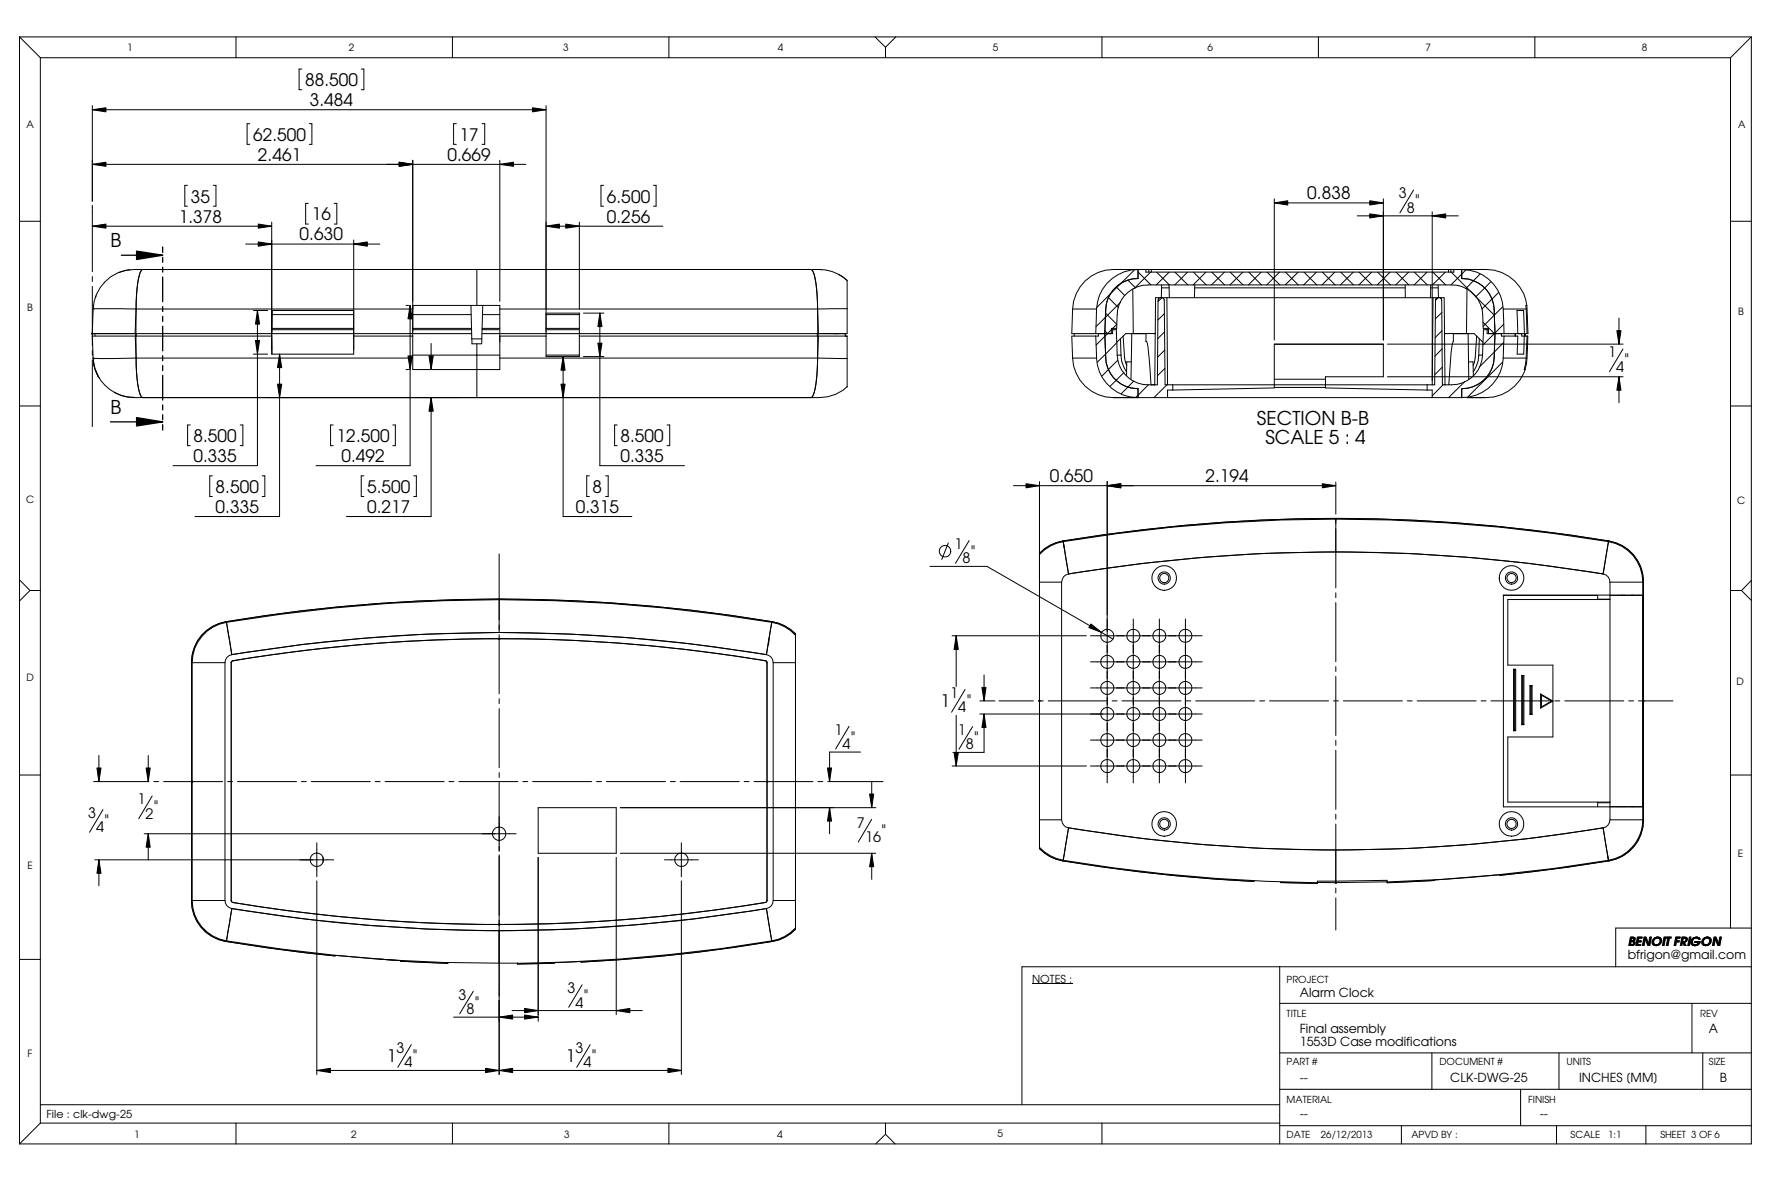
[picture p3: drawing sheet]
<svg xmlns="http://www.w3.org/2000/svg" width="457mm" height="305mm" viewBox="0 0 457 305" stroke-linecap="round" stroke-linejoin="round" font-family="sans-serif">
<g fill="none" stroke="#000" stroke-width=".26">
<path d="M5 9.5l5.4 5.4M5 9.5h447.1M5 9.5v285.7M10.4 14.9h436.3M10.4 14.9v275M60.9 9.5v5.4M77.9 17.8h-.7v5.4h.7M93.3 17.8h.6v5.4h-.6M116.8 9.5v5.4M172.7 9.5v5.4M225.9 9.5l2.7 2.7M228.6 12.2v2.7"/>
<path d="M231.3 9.5l-2.7 2.7M284.5 9.5v5.4M340.4 9.5v5.4M396.2 9.5v5.4M446.7 14.9v224.6M452.1 9.5l-5.4 5.4M452.1 9.5v285.7h-447.1M23.8 28.3l3.5-.5v1.1zM23.8 27.3v24.6M23.8 28.3h117.2M64.5 31.9h-.7v5.4h.7M79.8 31.9h.7v5.4h-.7"/>
<path d="M117.8 31.9h-.7v5.4h.7M124.5 31.9h.6v5.4h-.6M137.5 27.8l3.5 .5-3.5 .6zM141 27.3v64.7h8.6v-11.2h-8.6M5 57.1h5.4M23.8 58.4l3.5-.6v1.1zM23.8 42.4l3.5-.5v1zM23.8 53v17.1M23.8 58.4h46.3M23.8 42.4h112M48.4 47.8h-.7v5.4h.7M55.1 47.8h.7v5.4h-.7"/>
<path d="M66.7 57.8l3.4 .6-3.4 .5zM70.1 57.3v34.1h21.2v-29.5M79.6 52.5h-.7v5.3h.7M86.3 52.5h.7v5.3h-.7M103 41.9l3.6 .5-3.6 .5zM106.6 41.4v54h22.4v-16.6h-22.4M129 42.4l3.5-.5v1zM129 41.4v36.4M141 58.4l3.4-.6v1.1zM141 58.4h30.1M146 57.8l3.6 .6-3.6 .5zM149.6 57.3v22.5"/>
<path d="M155.8 47.8h-.6v5.4h.6M168.7 47.8h.7v5.4h-.7M329 52.4l3.4-.6v1.1zM329 51.3v36.5M329 52.4h28.1M350.4 55.7h26.1M353.6 55.2l3.5 .5-3.5 .6zM353.6 51.8l3.5 .6-3.5 .5zM357.1 51.3v36.5M364.9 49.1l-3.5 5.8M369.7 55.7l3.5-.5v1.1zM369.7 54.7v43.6"/>
<path d="M446.7 57.1h5.4M23.8 71.4v1.2M23.8 73.9v15.3M24.1 78.7l.2 1M24.3 79.7l10.8 .1M24.3 79.7l-.3 .1-.2 6.3M24.8 76.3l-.2 .5M27 72.9a10 10 0 0 0-2.8 5.9M33.6 69.6l-3 .8M34.7 69.6a10.3 10.3 0 0 0-7.8 3.3M34.7 69.6h174.6a3.2 3.2 0 0 1 1.1 2.4l.4 2.7 .3 5.1M35.1 79.8l-.2 6.3"/>
<path d="M35.1 79.8h71.5M35.1 79.8v6.3M36.4 69.6h.3M36.5 69.7a22.9 22.9 0 0 0-1.4 10.1M36.8 69.6a2.86 2.86 0 0 0-1 2.3l-.5 4.2-.2 3.7M63.4 63h34.6M66.7 62.4l3.4 .6-3.4 .5zM91.3 63l3.5-.6v1.1zM104.8 78.8h.7M105.9 78.8l.5 3.5h-1.1zM105.9 78.8v41.4h-24.3M121.6 78.8l.2 8.7"/>
<path d="M123.1 69.6v9.2M124.6 78.8l-.2 8.7M129 79.8h82.1M209.6 69.7l.1 .1M209.8 69.6a11 11 0 0 1 8.9 2.8v13.7h-69.1M209.8 69.6l-.1 .1M209.8 69.9a25.3 25.3 0 0 1 1.3 9.9M211.1 79.8l.2 6.3M211.1 79.8v6.3M211.5 69.6h.5M216.5 70.8l2.2 1.5M218.7 79.7l-7.6 .1"/>
<path d="M276.9 79.8l-.2 6.3h10.5l.1-1M276.9 79.8h6.2M283.1 79.8a10.7 10.7 0 0 1 10.7-10.2v2.3a8.3 8.3 0 0 0-8.3 7.9M283.1 79.8l-.2 6.3M285.5 79.8l-.3 6.3M286.2 76.9l2.6 2.5M288.2 74.1l2.2 2.2M289.3 78l-6.4 6.3M291.2 72.3l2 2M292.4 74.6l.2 11.5M292.8 69.7l-9.7 9.7M293.8 70.2l3.3 3.3"/>
<path d="M295.8 69.6v.6h79.5l.1-.6M296.6 69.6v.6M297.1 70.2l-4.2 4.2M297.2 69.6v.6M298.6 70.2l3.3 3.3M299 77.5l-.2 21.8h-2.3M299.6 76.8l-.4 .2-.2 .5M299.8 74.3h2M299.9 73.5l-.1 3.3M299.9 76.8l.5 .2 .2 .5 .2 21.8h69.6l.2-21.8M300 76.8l-1 1M301.2 76.8l.2 22.5"/>
<path d="M301.8 73.5l.1 3.3M301.8 70.2l-3.3 3.3M303.3 70.2l3.4 3.3M306.6 70.2l-3.3 3.3M308.1 70.2l3.3 3.3M308.4 74.3h54.4M308.4 73.5v3.3M311.3 70.2l-3.3 3.3M312.8 70.2l3.3 3.3M316.1 70.2l-3.3 3.3M317.6 70.2l3.3 3.3M320.8 70.2l-3.3 3.3"/>
<path d="M322.4 70.2l3.3 3.3M325.6 70.2l-3.3 3.3M327.1 70.2l3.3 3.3M330.3 70.2l-3.3 3.3M331.9 70.2l3.3 3.3M335.1 70.2l-3.3 3.3M336.6 70.2l3.3 3.3M339.9 70.2l-3.4 3.3M341.4 70.2l3.3 3.3M344.6 70.2l-3.3 3.3M346.1 70.2l3.3 3.3M349.4 70.2l-3.4 3.3"/>
<path d="M350.9 70.2l3.3 3.3M354.1 70.2l-3.3 3.3M355.6 70.2l3.3 3.3M358.9 70.2l-3.3 3.3M360.4 70.2l3.3 3.3M362.8 73.5v3.3M363.6 70.2l-3.3 3.3M365.1 70.2l3.4 3.3M368.4 70.2l-3.3 3.3M369.4 73.5l-.1 3.3M369.4 74.3h1.9M369.9 70.2l3.3 3.3"/>
<path d="M370 76.8l-.3 22.5M370.6 77.5l.2-.5 .5-.2-.7 .7M371.3 73.5v3.3M371.5 76.8l.6 .2 .1 .5 .2 21.8a9.7 9.7 0 0 0 7.5-1.8 7.9 7.9 0 0 0 2.8-5.8M373.1 70.2l-3.3 3.3M373.9 69.6v.6M374.6 69.6v.6M374.6 70.2l11.2 11.2M378.5 69.6l-3.9 3.8M378.7 74.6l-.1 11.5M382.1 70.7l-3.7 3.8M384.9 72.7l-3.9 3.9"/>
<path d="M385.7 79.8l.3 6.3M386.9 75.5l-4.3 4.3M387.9 79.2l-5 5M388.1 79.8a10.6 10.6 0 0 0-10.7-10.2v2.3a8.3 8.3 0 0 1 8.3 7.9M388.1 79.8l.2 6.3M388.1 79.8h5.9M394 79.8l.2 6.3h-2.3M394.2 78.8a10.5 10.5 0 0 0-10.5-9.2h-96.2a10.6 10.6 0 0 0-10.6 10.2M394.2 78.8l.3 7.3h-.2M394.2 78.8h-.3l.1 1M23.7 86.1h46.4M23.7 86l.3 .3"/>
<path d="M23.8 90.4v1.3M23.8 93v17.1M24 86l-.3 .3M24 92.4l.4 2.6 1 2.3M24 92.3l.5 2.7M24.2 93.4l.4 2.1M24.3 92.5l-.2 .9M24.5 86.1v.6M24.6 95.4a10.7 10.7 0 0 0 10.1 7.2M24.6 95.4l1 2.1M34.9 86.7l.2 5.7M35 86.1v.6h-11.2l.2 5.7h11.1"/>
<path d="M35.1 92.4a22.9 22.9 0 0 0 1.4 10l.3 .2h174.7a10.1 10.1 0 0 0 7.2-2.8M35.1 92.4a24.8 24.8 0 0 0 1.3 9.8M35.1 92.4h71.5M35.2 86.1v.6M65.4 91.4h3.7M65.4 80.1h3.7M66 87.9h1l-.5 3.5zM66.5 80.1l.5 3.6h-1zM66.5 80.1v40.1h-21.8M70.1 87l.1 4.4M70.1 86.7h-35v5.7M70.1 80.1h21.2"/>
<path d="M70.2 84.8h21.1M70.2 81.2h21.1M70.3 80.1l-.2 5.7M70.3 86.1h20.8M70.3 85.1h20.8M71.6 99.1h1.1l-.5 3.5zM72.2 91.4l.5 3.5h-1.1zM72.2 91.4v41.9h-21.9M91.3 86.1h15.3M91.3 86.7h15.3M104.8 95.4h.7M105.3 91.9h1.1l-.5 3.5z"/>
<path d="M106.6 91.7h22.4M106.6 81.2h15M106.6 84.8h15.2M106.7 86.1h15.1M106.7 85.1h15.1M110.7 91.9h1.1l-.5 3.5zM111.3 88.6v6.8M121.8 87.5v1.2h2.5l.1-1.2M121.8 87.5h2.6M123.1 88.7v13.9M124.4 86.1h4.5M124.5 85.1h4.4"/>
<path d="M124.5 84.8h4.5M124.5 81.2h4.5M129 86.1h12M129 86.7h12M129 92.4h82.1M141 91.7h8.6M141 81.2h8.6M141 84.8h8.6M141.1 86.1h8.3M141.1 85.1h8.3M144.8 99.1h1.1l-.5 3.5zM145.4 92l.5 3.5h-1.1z"/>
<path d="M145.4 92v41.3h17.7M149.6 86.7h69.1v13.2M150.6 92h5.3M150.6 80.8h5.3M154.3 88.6h1.1l-.5 3.4zM154.9 80.8l.5 3.5h-1.1zM154.9 80.8v39.4h21.8M211 86.1v.6M211.1 92.4l-.4 6.7a7.9 7.9 0 0 1-1.1 3.4l-.3 .1M211.1 92.4l-.4 6.5a6.9 6.9 0 0 1-1.1 3.5M211.1 92.4l7.6 .1M211.1 86.7v5.7"/>
<path d="M211.2 86.1v.6M211.3 86.7l-.2 5.7M218.2 86.7v-.6l.1 .6M276.9 92.4a10.6 10.6 0 0 0 10.6 10.2h89.9M276.9 92.4h6.2M277.3 86.1v.6M282.9 86.7l.2 5.7M283 89.1l3.9-4h1.3l.2 6.6M283.5 86.1v.6h-6.8l.2 5.7M285.2 86.1l.3 6.2M285.2 85.4l.7 .7M285.4 80.8l2.9 2.9-1 1.1"/>
<path d="M285.5 92.3a8.2 8.2 0 0 0 8.3 8v2.3a10.7 10.7 0 0 1-10.7-10.2M286.9 86.1v-1.3h1.4a15.4 15.4 0 0 1 1.2-7.4 8.2 8.2 0 0 1 6.9-3.9h78.3a8.1 8.1 0 0 1 8.1 9l.1 2.3h1.3l.1 1.3M288.3 88.5l-5 5M288.4 91.7a8 8 0 0 0 8.1 7.6M288.4 91.7h1M288.6 93l-4.1 4M289.3 87.4l.1 4.3M289.4 91.7a7.6 7.6 0 0 0 1.4 4.2M289.9 86.7l.4 5.7 .6 1.9M290.2 96.1l-3.6 3.6M292.1 93.4h-1.2l-.1 3.6M292.2 86.1l-.2 11.8"/>
<path d="M292.7 98.3l-3.2 3.3M296 86.1h-5.4l-2.3 2.2M296.5 99.3l-3.3 3.3M298 86.1h.2h-2.3l-.1 2 .3 .2 .2 1 .8 10M298.1 99.3l.2-22.5h74.5l.2 22.5M300.6 80.9l-1.7 1.7M300.7 85.6l-1.8 1.8M300.7 90.3l-1.9 1.9M300.7 95.1l-1.9 1.9M301.2 99.3l-3.3 3.3M302.8 99.3v1.4M329 88.9h28.1"/>
<path d="M329 100h13.2M329 97.9h13.2M358.2 88.8h60.8M358.2 97.2h60.8M368.4 99.3v1.4M372.2 80.6l-1.7 1.7M372.3 85.3l-1.8 1.8M372.3 90l-1.8 1.9M372.3 94.8l-1.9 1.9M372.5 99.3l-2.8 2.9M373.2 86.1h-.3h2.3v2l-.3 .8-.3 2.1-.6 8.3M375 86.1h5.6l2.3 2.2"/>
<path d="M375.2 86.1h3.8M378.2 98.5l-4.2 4.1M379 86.1l.2 11.9M379.1 93.4h1.2l.1 3.6M381.2 86.7l-.4 5.7-.5 1.9M381.8 91.7a7.6 7.6 0 0 1-1.5 4.2M381.8 91.7h.9M381.9 87.4l-.1 4.3M382.8 83.1l3 3M383.9 85.1v1h7.9l-.2-6h1.7l.2 6M384.3 85.1h-1.3l-.3 6.6M385.7 92.3a8.4 8.4 0 0 1-8.3 8v2.3"/>
<path d="M385.8 86.1l-3 2.9M386 86.1l-.3 6.2M387.6 86.1v.6h4.2l-.1 4.7h1.7l.1-4.7M387.9 93.4l-8.9 9M388.1 92.4a10.6 10.6 0 0 1-10.7 10.2M388.1 92.4h5.9M388.2 83.7l-2.4 2.4M388.2 88.4l-6.2 6.3M388.3 86.7l-.2 5.7M389.5 86.1h.1M391.2 86.1v.6M392.9 86.1v.6h1.3l-.2 5.7"/>
<path d="M393.6 86.1v.6M393.8 86.1v.6M394 92.4l-.5 3h.2a10.6 10.6 0 0 1-10 7.2h-5M394.3 86.7l.1 1.5a27.8 27.8 0 0 1-.7 7.2M417.4 85.3h1.1l-.5 3.5zM418 97.2l.5 3.5h-1.1zM418 82.1v6.7M418 97.2v6.8M419 90.1l-3.5 5.8M5 104.8h5.4M29.5 101.2l2.2 1 2.9 .4M34.6 102.6h.1"/>
<path d="M34.7 102.6h1.7M36.5 102.6h.2M36.6 102.4l-.2 .2M49.1 109.7h-.7v5.3h.7M62 109.7h.7v5.3h-.7M86 109.7h-.7v5.3h.7M101.4 109.7h.7v5.3h-.7M111.3 102.6l.5 3.5h-1.1zM111.3 102.6v30.7h-21.8M159.3 109.7h-.6v5.3h.6M172.2 109.7h.7v5.3h-.7M209.5 102.6h.3"/>
<path d="M302.8 100.7h-1.4v1.9M302.8 100.7l26.2-.6v-11.3h28.1v8.4h-14.9v2.9l26.2 .6M368.4 100.7h1.3v1.9M446.7 104.8h5.4M54.8 122.8h-.7v5.3h.7M67.7 122.8h.7v5.3h-.7M93.9 122.8h-.6v5.3h.6M106.8 122.8h.7v5.3h-.7M152.1 122.8h-.6v5.3h.6M156.3 122.8h.7v5.3h-.7M250.2 139.5l-3.5 5.9M261.6 125.3h83.2"/>
<path d="M264.9 124.8l3.5 .5-3.5 .6zM268.4 124.3v94.7M274.3 139.7a10 10 0 0 0-5.9 3.1M274.3 139.7h.1M274.3 139.7a10.5 10.5 0 0 0-5.9 3.1M274.3 139.7l.2 .1M274.4 139.6l.1 .2M274.4 139.6h.1M274.5 139.8a10.5 10.5 0 0 0-6.1 3.3M274.5 139.8l1.3 8.3M274.5 139.8a429.9 429.9 0 0 1 140.7 0M274.5 139.8l.2 1.6"/>
<path d="M285.8 125.3l3.5-.5v1.1zM285.8 124.3v77.8M341.4 124.8l3.4 .5-3.4 .6zM344.7 134h.3M344.7 133.9l.3 .3M344.8 133.8a427 427 0 0 0-70.4 5.8M344.8 133.8a435.7 435.7 0 0 1 70.4 5.8M344.8 133.8a433.2 433.2 0 0 0-70.4 5.8M344.8 133.8a432.3 432.3 0 0 1 70.4 5.8M344.8 124.4v8.3M344.8 133.8v17.9M345 133.9l-.3 .3"/>
<path d="M415.2 139.8a10.6 10.6 0 0 1 8.9 10.4M415.2 139.8l-1.3 8.3M415.2 139.6v.2M415.4 139.7h.1M415.4 139.7a10.7 10.7 0 0 1 8.9 10.4l-.2 .1M415.4 139.7a10.5 10.5 0 0 1 8.9 10.4v61.7a10.6 10.6 0 0 1-8.9 10.4M415.4 139.7l-.2 .1M5 149.6l2.7 2.8M7.7 152.4l-2.7 2.7M7.7 152.4h2.7M128.9 154.6a430 430 0 0 0-70.4 5.8M128.9 154.6a434.9 434.9 0 0 1 70.4 5.8"/>
<path d="M128.9 154.6a432.3 432.3 0 0 0-70.4 5.8M128.9 154.6a433.2 433.2 0 0 1 70.4 5.8M128.9 143v20.2M240.1 146.2h14.7l32.5 18.7M244.8 140.1l-1.7 4.3M268.4 150.2h5.7M274.1 150.2v61.4M275.8 148.1a2.13 2.13 0 0 0-1.7 2.1M292.6 159.8v42.3M299.3 159.8v42.3M306 159.8v42.3M344.8 142.5a425.5 425.5 0 0 0-69 5.6"/>
<path d="M344.8 142.5a421.4 421.4 0 0 1 69.1 5.6M344.8 142.5a421.4 421.4 0 0 0-69 5.6M344.8 142.5a421.6 421.6 0 0 1 69.1 5.6M344.8 153v1.3M344.8 155.5v15.3M388.1 153.7h24.4v1M412.5 154.6h3.1M413.9 148.1a2.13 2.13 0 0 1 1.7 2.1M415.6 150.2v3.4M415.6 150.2h8.5M415.6 154.7h-26.3v17h11.6v18.5h-11.6v16.8h26.3M417.9 153.6v.1"/>
<path d="M418.7 153.6v.1M419.2 153.6v.1M421.3 153.6v.1M421.5 153.6v.1M421.9 153.6v.1M422.9 153.6v.1M424.1 153.7h-8.5v57.9M424.1 150.2v61.4M424.1 153.6h-36v54.6h36M446.7 152.4h2.9M449.6 152.4l2.5 2.5M452.1 149.8l-2.5 2.6"/>
<path d="M49.4 170.9l.2 .1M49.4 170.9v61.6M49.6 171v61.4M49.6 171h8.5M58.1 171v61.4M58.3 160.5a10.6 10.6 0 0 0-8.9 10.4M58.5 160.6a10.7 10.7 0 0 0-8.9 10.4M58.5 160.6l1.4 8.4M58.5 160.6l-.1-.1a10.4 10.4 0 0 0-9 10.4M58.5 160.6a426.9 426.9 0 0 1 140.7 0M58.5 160.4v.2M58.5 160.4v.3"/>
<path d="M58.5 160.8l1.4 8.2M59.7 171v61.4M59.7 171h.1M59.9 169a2.13 2.13 0 0 0-1.8 2M60.1 170.5l-.4 .5M60.1 170.6l-.3 .1-.1 .3M60.1 170.5v.1M128.7 164.8h.3M128.7 164.7l.3 .3M128.9 163.2a428.2 428.2 0 0 0-69 5.8M128.9 163.2a422.1 422.1 0 0 1 69 5.8M128.9 164.8a421.9 421.9 0 0 1 68.7 5.7"/>
<path d="M128.9 164.8a420.8 420.8 0 0 0-68.8 5.7M128.9 164.8a413.1 413.1 0 0 1 68.7 5.8M128.9 164.8a421.5 421.5 0 0 0-68.8 5.8M128.9 163.2a426.4 426.4 0 0 0-69 5.8M128.9 163.2a428.2 428.2 0 0 1 69 5.8M128.9 163.8v15.3M129 164.7l-.3 .3M197.6 170.5l.3 .2 .1 .3M197.6 170.6l.3 .1 .1 .3M197.6 170.5v.1M197.9 169a2.04 2.04 0 0 1 1.7 2M198 171v61.4"/>
<path d="M198 171h.1M198.5 164.8l-.1 1.6M199.2 160.6a10.5 10.5 0 0 1 6.2 3.4M199.2 160.6l-1.3 8.4M199.2 160.6l.1-.1a9.4 9.4 0 0 1 6.1 3.1v76.3M199.3 160.5h.1M199.3 160.4l-.1 .2M199.4 160.5a10.7 10.7 0 0 1 6 3.1M199.6 171v61.4M199.6 171h5.8M245.8 164.1h34.7M246.8 164.1l.6 3.5h-1.1z"/>
<path d="M246.8 164.1v13.1M249.1 178l-3.4 5.8M253.5 177.4h1.1l-.6 3.5zM254 174.2v6.7M281.5 164.1h28.8M281.5 170.8h28.8M281.5 177.5h28.8M281.6 161l2.8 2.2-3.3-1.2zM344.8 172v1.3M344.8 174.6v15.2M390.7 172.7l.2 .2M390.7 172.7h.6"/>
<path d="M390.7 172.7v15.9M390.9 172.9h.2M390.9 172.9v15.5M391.1 172.9v15.5M391.3 172.7l-.2 .2M391.3 172.7v15.9M392.9 174.3l.1 .2M392.9 174.3h.5M392.9 174.3v12.7M393 174.5h.2M393 174.5v12.3M393.2 174.5v12.3"/>
<path d="M393.4 174.3l-.2 .2M393.4 174.3v12.7M395 177l.2 .1M395 177h.5M395 177v7.4M395.2 177.1h.1M395.2 177.1v7.1M395.3 177.1v7.1M395.5 177l-.2 .1M395.5 177v7.4M397.7 179.1l3.2 1.8M397.7 179.1l.2 .3"/>
<path d="M397.7 179.1v3.7M397.9 179.4l2.7 1.5M397.9 179.4v3.1M25 198.2h1.1l-.6 3.5zM25.5 195v6.7M37.7 198.2h1.1l-.5 3.5zM38.3 195v6.7M128.9 180.3v1.3M128.9 182.9v15.2M128.9 199.4v1.3M213.6 198.2h1.1l-.5 3.5zM219.2 187.5l-3.5 5.8"/>
<path d="M222.2 194.1h-8v7.6M245.8 197.7h34.7M246.3 194.2h1.1l-.6 3.5zM246.8 184.6v13.1M251.1 187.5l-3.5 5.9M252.9 180.9h3.9M252.9 184.3h57.4M254 184.3l.6 3.4h-1.1zM254 184.3v9.9h-8M257.9 180.9h8.9M268.1 180.9h1.2M268.2 180.8l.3 .3"/>
<path d="M268.5 180.8l-.3 .3M270.6 180.9h15.2M281.5 197.7h28.8M281.5 191h28.8M287.1 180.9h1.3M289.6 180.9h15.3M306.2 180.9h1.2M308.7 180.9h15.2M325.2 180.9h1.3M327.7 180.9h15.3M344.3 180.9h1.2M344.8 191.1v1.3"/>
<path d="M344.8 193.6v15.3M346.8 180.9h15.2M363.3 180.9h1.3M365.8 180.9h15.3M382.4 180.9h1.2M384.9 180.9h15.2M390.7 188.6h.6M390.9 188.4l-.2 .2M390.9 188.4h.2M391.1 188.4l.2 .2M392.9 187h.5M393 186.8l-.1 .2"/>
<path d="M393 186.8h.2M393.2 186.8l.2 .2M395 184.4h.5M395.2 184.2l-.2 .2M395.2 184.2h.1M395.3 184.2l.2 .2M397.9 182.5l-.2 .3M400.6 180.9l-2.7 1.6M400.6 180.9h.3M400.9 180.9l-3.2 1.9M401.4 180.9h1.3M403.9 180.9h15.3"/>
<path d="M420.5 180.9h1.2M423 180.9h8.9M424.1 180.8l.3 .3M424.4 180.8l-.3 .3M5 200h5.4M24.2 201.7h14.2M26.6 209l-3.5 5.8M37.2 215.2h96M38.3 215.2l.5 3.5h-1.1zM38.3 215.2v6.7M39.3 205.4l-3.5 5.9M39.7 201.7h1.3"/>
<path d="M42.2 201.7h15.3M49.5 201.6l.3 .3M49.7 201.6l-.3 .3M58.8 201.7h1.2M61.3 201.7h15.2M77.8 201.7h1.3M80.3 201.7h15.3M81.8 217.5v8.8M96.9 201.7h1.2M99.4 201.7h15.2M115.9 201.7h1.3M118.4 201.7h15.3"/>
<path d="M128.9 201.9v17.8M135 201.7h1.2M137.5 201.7h15.2M138.9 208.4h20.2v11.8h-20.2zM154 201.7h1.3M156.5 201.7h15.3M160.1 208.4h66M173.1 201.7h1.2M175.6 201.7h15.2M175.9 217.5v8.8M192.1 201.7h1.3M194.6 201.7h15.3"/>
<path d="M197.9 201.6l.3 .3M198.2 201.6l-.3 .3M211.2 201.7h1.2M213.7 201.7h14.3M214.2 208.4l.5 3.5h-1.1zM214.2 208.4v6.8M224.5 204.9h1.1l-.6 3.5zM225 201.7v6.7M225 211.5l-3.4 5.8M268.4 218.7a11.2 11.2 0 0 0 6.1 3.3M268.4 219a10.5 10.5 0 0 0 5.9 3.2M268.4 219a10.8 10.8 0 0 0 5.9 3.2"/>
<path d="M268.4 211.6h5.7M268.4 219h.1M274.1 211.6a2.13 2.13 0 0 0 1.7 2.1M275.8 213.7a415.7 415.7 0 0 0 69 5.7M275.8 213.7l-1.3 8.3M275.8 213.7a421.4 421.4 0 0 0 69 5.7M344.8 210.1v1.3M344.8 212.7v15.3M412.5 207.2h3.1M412.5 207v1.2M413.9 213.7a415.1 415.1 0 0 1-69.1 5.7M413.9 213.7l1.3 8.2"/>
<path d="M413.9 213.7a415.7 415.7 0 0 1-69.1 5.7M413.9 213.7l1.3 8.3M415.6 211.6a2.13 2.13 0 0 1-1.7 2.1M415.6 211.6h8.5M417.9 208.2h.1M418.7 208.2h.1M419.2 208.2h.1M421.3 208.2h.1M421.5 208.2h.1M421.9 208.2h.1M422.9 208.2h.1M424.1 211.6a10.7 10.7 0 0 1-8.9 10.4"/>
<path d="M424.1 211.6l.2 .1a10.7 10.7 0 0 1-8.9 10.5M446.7 200h5.4M24.5 221.9h61.6M25.5 221.9l.6 3.5h-1.1zM25.5 221.9v6.7M49.4 232.5a10.7 10.7 0 0 0 8.9 10.5M49.4 232.5a10.3 10.3 0 0 0 9 10.4l.1-.1M49.6 232.4a10.6 10.6 0 0 0 8.9 10.4M49.6 232.4h8.5M49.6 232.4l-.2 .1M58.1 232.4a2.13 2.13 0 0 0 1.8 2.1M59.7 232.4l.4 .5"/>
<path d="M59.7 232.4h.1M59.9 234.5a428.2 428.2 0 0 0 69 5.7M59.9 234.5l-1.4 8.3M59.9 234.5a419.3 419.3 0 0 0 69 5.7M60.1 232.9a418.3 418.3 0 0 0 68.8 5.7M60.1 232.9a420.8 420.8 0 0 0 68.8 5.7M60.1 232.9h.1M81.8 227.3v50M83.4 221.2v1.3M83.5 221.6v.6M128.7 238.6h.3M128.7 238.5l.3 .3"/>
<path d="M128.9 220.6v56.7M129 238.5l-.3 .3M138.9 221.3v42.3M159.1 221.3v40.6M160.1 220.2h66M171.5 221.9h8.8M175.9 227.3v50M197.6 232.9a411.8 411.8 0 0 1-68.7 5.7M197.6 232.9a428.8 428.8 0 0 1-68.7 5.7M197.6 232.9h.1M197.9 234.5a427.5 427.5 0 0 1-69 5.7M197.9 234.5l1.3 8.3"/>
<path d="M197.9 234.5a426.5 426.5 0 0 1-69 5.7M198 232.4l-.4 .5M198 232.4h.1M198 232.4l-.1 .3-.3 .2M199.6 232.4a2.04 2.04 0 0 1-1.7 2.1M199.6 232.4h5.8M205.4 239.8a10.5 10.5 0 0 1-6 3.2M205.4 239.5a10.5 10.5 0 0 1-6.2 3.3M205.4 239.9a9.9 9.9 0 0 1-6.1 3l-.1-.1M225 220.2l.6 3.5h-1.1zM225 220.2v6.7M274.3 222.1v.1"/>
<path d="M274.4 222.1a393.5 393.5 0 0 0 49.3 5.4M274.5 222a434.3 434.3 0 0 0 65.6 5.8M274.5 222l-.1 .2a433.6 433.6 0 0 0 49.3 5.3M274.5 222l-.2 .2M323.7 227.3v.2M323.7 227.5h.1M330.6 227.6v.2l9.5 .2v-.6l18-.2v.6M330.6 227.8l9.5 .2M344.7 227.8h.3M344.7 227.7l.3 .3M344.8 229.2v1.3M344.8 231.7v8.3"/>
<path d="M345 227.7l-.3 .3M358.1 227.6l-18 .2M370.2 227.2l-12.1 .6M370.2 227.2h.1M415 220.4l.2 1.6M415.2 222a441.2 441.2 0 0 1-57.1 5.6M415.2 222.2l-10.4 1.6-17.6 2.1M415.2 222v.2l-10.2 1.6-8.8 1.1-9 1v-.1l-17 1.4M415.2 222l.2 .2M415.4 222.1v.1M452.1 239.5h-35v10M5 247.6h5.4"/>
<path d="M58.5 243l10.4 1.6 17.6 2.1M58.5 242.8a431.6 431.6 0 0 0 57.1 5.7M58.5 243l19.1 2.7 8.9 1M58.5 242.8v.2M86.5 246.7v-.2l16.9 1.4v.2M97.9 247.5l5.5 .4M103.4 248.1l12.2 .5M122.2 255.9l-3.5 5.8M133.6 248.6v.2M133.6 248.6l-18-.2v.2M143.1 248.6l-9.5 .2M150.3 254.2l-3.5 5.8"/>
<path d="M199.2 242.8a434.3 434.3 0 0 1-65.6 5.8M199.2 242.8l.1 .2M199.3 243a423.3 423.3 0 0 1-49.3 5.3M199.3 243a421.5 421.5 0 0 1-49.3 5.3v-.1l-6.9 .4M266.4 253.9h10.5M330.4 249.5v45.7M330.4 259h121.7M436.8 259v12.7M452.1 249.5h-188.3v35.6M81.8 276.3l3.5-.6v1.1zM81.8 276.3h94.1M106.2 269.6l-3.5 5.9"/>
<path d="M117.1 262.5h21.8M125.3 275.7l3.6 .6-3.6 .5zM128.9 262.5l3.4-.5v1zM128.9 276.3l3.4-.6v1.1zM132.2 260.8h33.6M135.4 262l3.5 .5-3.5 .5zM135.4 260.3l3.5 .5-3.5 .6zM152.4 269.6l-3.5 5.9M159.1 260.8l3.5-.5v1.1zM172.4 275.7l3.5 .6-3.5 .5zM330.4 271.7h121.7M369.7 271.7v9.4"/>
<path d="M402.5 271.7v9.4M439.6 271.7v9.4M10.4 285.1h320M10.4 289.9l-5.4 5.3M10.4 289.9h320M60.9 289.9v5.3M116.8 289.9v5.3M172.7 289.9v5.3M228.6 292.7l-2.5 2.5M228.6 292.7l2.5 2.5M228.6 289.9v2.8M284.5 289.9v5.3"/>
<path d="M330.4 290.5h121.7M330.4 281.1h121.7M361.8 290.5v4.7M392.6 281.1v9.4M401.8 290.5v4.7M424.9 290.5v4.7"/>
<circle cx="244" cy="142.3" r="1.49"/>
<circle cx="300.5" cy="149.2" r="1.58"/>
<circle cx="300.6" cy="149.2" r="3.2"/>
<circle cx="300.6" cy="149.2" r="1.19"/>
<circle cx="390.2" cy="149.2" r="1.58"/>
<circle cx="390.2" cy="149.2" r="3.2"/>
<circle cx="390.2" cy="149.2" r="1.19"/>
<circle cx="285.9" cy="164.1" r="1.69"/>
<circle cx="285.9" cy="170.8" r="1.69"/>
<circle cx="285.9" cy="177.5" r="1.7"/>
<circle cx="292.6" cy="164.1" r="1.68"/>
<circle cx="292.6" cy="170.8" r="1.68"/>
<circle cx="292.6" cy="177.6" r="1.69"/>
<circle cx="299.3" cy="164.1" r="1.68"/>
<circle cx="299.3" cy="170.8" r="1.68"/>
<circle cx="299.3" cy="177.6" r="1.69"/>
<circle cx="306" cy="170.8" r="1.68"/>
<circle cx="306" cy="164.1" r="1.68"/>
<circle cx="306" cy="177.6" r="1.69"/>
<circle cx="285.9" cy="197.7" r="1.69"/>
<circle cx="285.9" cy="184.3" r="1.7"/>
<circle cx="285.9" cy="191" r="1.68"/>
<circle cx="292.6" cy="197.7" r="1.68"/>
<circle cx="292.6" cy="184.3" r="1.69"/>
<circle cx="292.6" cy="191" r="1.67"/>
<circle cx="299.3" cy="197.7" r="1.68"/>
<circle cx="299.3" cy="184.3" r="1.69"/>
<circle cx="299.3" cy="191" r="1.67"/>
<circle cx="306" cy="197.7" r="1.68"/>
<circle cx="306" cy="184.3" r="1.69"/>
<circle cx="306" cy="191" r="1.67"/>
<circle cx="128.9" cy="215.2" r="1.72"/>
<circle cx="300.5" cy="212.7" r="1.6"/>
<circle cx="300.6" cy="212.6" r="1.19"/>
<circle cx="300.6" cy="212.6" r="3.2"/>
<circle cx="390.2" cy="212.7" r="1.6"/>
<circle cx="390.2" cy="212.6" r="1.19"/>
<circle cx="390.2" cy="212.6" r="3.2"/>
<circle cx="81.8" cy="221.9" r="1.72"/>
<circle cx="175.9" cy="221.9" r="1.72"/>
</g>
<g fill="#000">
<path d="M23.8 28.3l3.5-.5v1.1zM137.5 27.8l3.5 .5-3.5 .6zM23.8 58.4l3.5-.6v1.1zM23.8 42.4l3.5-.5v1zM66.7 57.8l3.4 .6-3.4 .5zM103 41.9l3.6 .5-3.6 .5zM129 42.4l3.5-.5v1zM141 58.4l3.4-.6v1.1zM146 57.8l3.6 .6-3.6 .5zM329 52.4l3.4-.6v1.1zM353.6 55.2l3.5 .5-3.5 .6zM353.6 51.8l3.5 .6-3.5 .5z"/>
<path d="M369.7 55.7l3.5-.5v1.1zM35.3 64.8l6.7 1.1-6.7 1.1zM66.7 62.4l3.4 .6-3.4 .5zM91.3 63l3.5-.6v1.1zM105.9 78.8l.5 3.5h-1.1zM66.5 80.1l.5 3.6h-1zM66 87.9h1l-.5 3.5zM72.2 91.4l.5 3.5h-1.1zM105.3 91.9h1.1l-.5 3.5zM110.7 91.9h1.1l-.5 3.5zM145.4 92l.5 3.5h-1.1zM154.9 80.8l.5 3.5h-1.1z"/>
<path d="M154.3 88.6h1.1l-.5 3.4zM418 97.2l.5 3.5h-1.1zM417.4 85.3h1.1l-.5 3.5zM35.3 107.8l6.7 1.1-6.7 1zM71.6 99.1h1.1l-.5 3.5zM111.3 102.6l.5 3.5h-1.1zM144.8 99.1h1.1l-.5 3.5zM264.9 124.8l3.5 .5-3.5 .6zM285.8 125.3l3.5-.5v1.1zM341.4 124.8l3.4 .5-3.4 .6zM246.8 164.1l.6 3.5h-1.1zM281.6 161l2.8 2.2-3.3-1.2z"/>
<path d="M246.3 194.2h1.1l-.6 3.5zM254 184.3l.6 3.4h-1.1zM253.5 177.4h1.1l-.6 3.5zM25 198.2h1.1l-.6 3.5zM38.3 215.2l.5 3.5h-1.1zM37.7 198.2h1.1l-.5 3.5zM213.6 198.2h1.1l-.5 3.5zM214.2 208.4l.5 3.5h-1.1zM224.5 204.9h1.1l-.6 3.5zM25.5 221.9l.6 3.5h-1.1zM225 220.2l.6 3.5h-1.1zM81.8 276.3l3.5-.6v1.1z"/>
<path d="M128.9 262.5l3.4-.5v1zM125.3 275.7l3.6 .6-3.6 .5zM128.9 276.3l3.4-.6v1.1zM135.4 262l3.5 .5-3.5 .5zM135.4 260.3l3.5 .5-3.5 .6zM159.1 260.8l3.5-.5v1.1zM172.4 275.7l3.5 .6-3.5 .5z"/>
</g>
<g fill="none" stroke="#000" stroke-width=".34">
<path d="M31.3 65.9h10.7M35.3 64.8l6.7 1.1-6.7 1.1zM42 63.8v1.4M42 66.4v1.3M42 69v1.2M42 71.5v6.4M42 79.1v1.3M42 81.7v1.2M42 84.2v6.4M42 91.8v1.3M42 94.4v1.2M42 96.9v6.4"/>
<path d="M28.5 108.9h13.5M35.3 107.8l6.7 1.1-6.7 1zM42 104.5v1.3M42 107.1v1.2M42 109.6v1.4"/>
</g>
<g font-size="4.9">
<text x="28.5" y="63.8">B</text>
<text x="28.5" y="106.7">B</text>
<text x="324.5" y="109.8">SECTION B-B</text>
<text x="326.7" y="114.6">SCALE 5 : 4</text>
</g>
<g font-size="4.4">
<text x="78.7" y="22.2">88.500</text>
<text x="80" y="27.4">3.484</text>
<text x="65.4" y="36.3">62.500</text>
<text x="66.6" y="41.5">2.461</text>
<text x="115.5" y="41.5">0.669</text>
<text x="118.7" y="36.3">17</text>
<text x="49.2" y="52.3">35</text>
<text x="156.7" y="52.3">6.500</text>
<text x="337.5" y="51.4">0.838</text>
<text x="365.2" y="53.6">&quot;</text>
<text x="46.1" y="57.4">1.378</text>
<text x="80.5" y="56.9">16</text>
<text x="156.7" y="57.4">0.256</text>
<text x="77.3" y="62.1">0.630</text>
<text x="419.3" y="94.6">&quot;</text>
<text x="50" y="114.1">8.500</text>
<text x="50" y="119.3">0.335</text>
<text x="86.9" y="114.1">12.500</text>
<text x="88.1" y="119.3">0.492</text>
<text x="160.2" y="114.1">8.500</text>
<text x="160.2" y="119.3">0.335</text>
<text x="271" y="124.4">0.650</text>
<text x="311.2" y="124.4">2.194</text>
<text x="55.7" y="127.2">8.500</text>
<text x="94.8" y="127.2">5.500</text>
<text x="153" y="127.2">8</text>
<text x="55.7" y="132.4">0.335</text>
<text x="94.8" y="132.4">0.217</text>
<text x="148.6" y="132.4">0.315</text>
<text x="250.5" y="144">&quot;</text>
<text x="242.8" y="182.5">1</text>
<text x="249.5" y="182.5">&quot;</text>
<text x="219.5" y="191.9">&quot;</text>
<text x="251.4" y="192">&quot;</text>
<text x="39.6" y="209.9">&quot;</text>
<text x="26.9" y="213.4">&quot;</text>
<text x="227.5" y="215.9">&quot;</text>
<text x="122.5" y="260.3">&quot;</text>
<text x="150.6" y="258.6">&quot;</text>
<text x="99.9" y="274.1">1</text>
<text x="106.5" y="274.1">&quot;</text>
<text x="146" y="274.1">1</text>
<text x="152.7" y="274.1">&quot;</text>
</g>
<g font-size="3.7">
<text x="361.1" y="51.2">3</text>
<text x="363.2" y="54.9">8</text>
<text x="415.2" y="92.2">1</text>
<text x="417.2" y="96">4</text>
<text x="246.4" y="141.7">1</text>
<text x="248.5" y="145.4">8</text>
<text x="245.3" y="180.1">1</text>
<text x="247.4" y="183.9">4</text>
<text x="215.4" y="189.6">1</text>
<text x="247.3" y="189.7">1</text>
<text x="217.5" y="193.3">4</text>
<text x="249.3" y="193.4">8</text>
<text x="35.5" y="207.6">1</text>
<text x="22.8" y="211.1">3</text>
<text x="24.8" y="214.8">4</text>
<text x="37.5" y="211.3">2</text>
<text x="221.2" y="213.6">7</text>
<text x="223.3" y="217.3">16</text>
<text x="118.4" y="258">3</text>
<text x="146.5" y="256.3">3</text>
<text x="120.4" y="261.7">8</text>
<text x="148.5" y="260.1">4</text>
<text x="102.4" y="271.8">3</text>
<text x="104.4" y="275.5">4</text>
<text x="148.5" y="271.8">3</text>
<text x="150.6" y="275.5">4</text>
</g>
<g font-size="3.2">
<text x="420.3" y="244.1">BENOIT FRIGON</text>
<text x="420.2" y="247.5">bfrigon@gmail.com</text>
<text x="335.6" y="257.2">Alarm Clock</text>
<text x="335.6" y="270">1553D Case modifications</text>
<text x="335.6" y="266.5">Final assembly</text>
<text x="441.2" y="266.7">A</text>
<text x="335.6" y="279.4">--</text>
<text x="374.4" y="279.4">CLK-DWG-25</text>
<text x="407.7" y="279.4">INCHES [MM]</text>
<text x="443.9" y="279.3">B</text>
<text x="335.6" y="288.5">--</text>
<text x="397.5" y="288.5">--</text>
</g>
<g font-size="2.8">
<text x="266.4" y="253.6">NOTES :</text>
<text x="12" y="288.6">File : clk-dwg-25</text>
</g>
<g font-size="2.6">
<text x="32.8" y="13.2">1</text>
<text x="90.1" y="13.2">2</text>
<text x="145.4" y="13.2">3</text>
<text x="200.8" y="13.2">4</text>
<text x="256.3" y="13.2">5</text>
<text x="311.7" y="13.2">6</text>
<text x="368" y="13.2">7</text>
<text x="423.8" y="13.2">8</text>
<text x="6.8" y="33">A</text>
<text x="448.7" y="33">A</text>
<text x="7" y="80.2">B</text>
<text x="448.7" y="81.2">B</text>
<text x="6.7" y="129.8">C</text>
<text x="448.4" y="130">C</text>
<text x="6.8" y="175.8">D</text>
<text x="448.3" y="176.7">D</text>
<text x="448.6" y="221.1">E</text>
<text x="7.1" y="224.3">E</text>
<text x="7.1" y="272.9">F</text>
<text x="34.6" y="293.6">1</text>
<text x="90.7" y="293.6">2</text>
<text x="145.6" y="293.6">3</text>
<text x="200.7" y="293.6">4</text>
<text x="257.5" y="293.4">5</text>
</g>
<g font-size="2.5">
<text x="332.1" y="253.6">PROJECT</text>
<text x="332.1" y="262.6">TITLE</text>
<text x="438.9" y="262.5">REV</text>
<text x="332.1" y="274.9">PART #</text>
<text x="371.6" y="274.9">DOCUMENT #</text>
<text x="404.4" y="274.9">UNITS</text>
<text x="441.2" y="274.9">SIZE</text>
<text x="332.1" y="284.6">MATERIAL</text>
<text x="394.5" y="284.6">FINISH</text>
<text x="332.1" y="293.7">DATE</text>
<text x="341" y="293.7">26/12/2013</text>
<text x="364.4" y="293.7">APVD BY :</text>
<text x="405.5" y="293.7">SCALE</text>
<text x="415.2" y="293.7">1:1</text>
<text x="428.7" y="293.7">SHEET 3 OF 6</text>
</g>
</svg>
